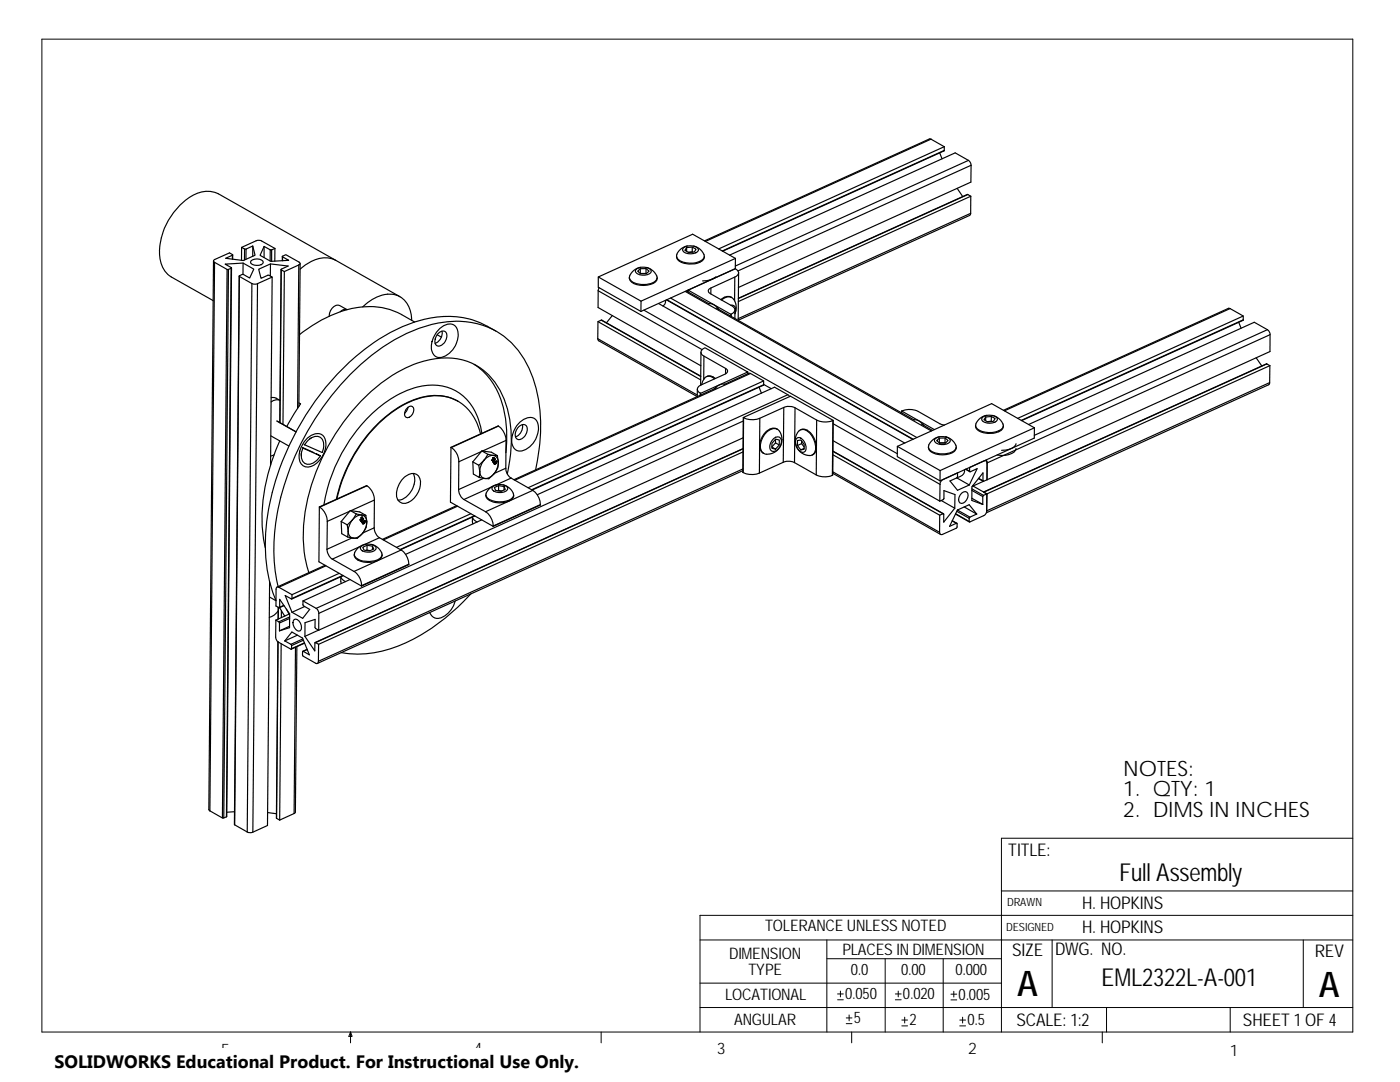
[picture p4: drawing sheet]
<svg xmlns="http://www.w3.org/2000/svg" width="279mm" height="216mm" viewBox="0 0 279 216" stroke-linecap="round" stroke-linejoin="round" font-family="sans-serif">
<g fill="none" stroke="#000" stroke-width=".2">
<path d="M8.4 7.8h261.6v198.1h-261.6zM199.9 177.8h70.1M270 167.3h-70.1v38.6M139.7 187.6h130.3M139.7 196.2h60.2M165 187.6v18.3M165 191.3h34.9M167.2 199.5h1.1M167.2 198.3h1.1M167.7 197.8v1.1M176.7 191.3v14.6M178.7 199.5h1.2"/>
<path d="M178.7 198.3h1.2M179.3 197.8v1.1M188.2 191.3v14.6M189.8 199.5h1.1M189.8 198.4h1.1M190.4 197.8v1.1M210 187.6v13.4M260.1 187.6v13.4M270 182.6h-130.3v23.3M70 205.9l.3 .9h-.7zM70 205.9v2.2M120 205.9v2.2"/>
<path d="M139.7 201h130.3M168.9 204.3h1.1M168.9 203.1h1.1M169.5 202.5v1.2M170 205.9v2.2M180 204.7h1.1M180 203.5h1.1M180.6 203v1.1M191.5 204.7h1.2M191.5 203.5h1.2M192.1 203v1.1M220 205.9v2.2"/>
<path d="M220.8 201v4.9M245.5 201v4.9"/>
</g>
<g fill="none" stroke="#000" stroke-width=".23">
<path d="M185.8 27.8l-45 20.4M185.8 27.8l-.3-.1-44.9 20.4M185.8 27.8l2.6 1.5M187.5 30.5l.5 1.2M188.4 30l-44.3 20.1M188.4 30l-44.2 20.1M188.4 29.3l-45 20.4M188.4 29.3v.7M191 37.6l1.1 1.6M193.1 38.8l-45.7 20.8M193.1 38.8l.6 .4M193.1 38.8l-45.7 20.7"/>
<path d="M193.3 32l-46.6 21.1M193.3 32l.4 .5 .1 .5M193.3 32l-2.7-1.5-45 20.4M193.7 39.2l-46.4 21M193.7 39.2v3.4M193.8 33l-46.5 21.1M193.8 33v3.3l-46.4 21.1M42.6 52.1l-.9 109.4 .2 .3M42.8 52.3l-.9 109.5M42.8 52.3l2.5 1.5M45.3 53.8l-.8 109.4h.2l.9-109.4M45.3 53.8h.3"/>
<path d="M46.1 53.5l-.9 109.5M46.1 53.5v-.1l-1.2-.7 3.6-.2 2.2 1.2-.9 1.8-1.3-.8-.7 .3v.2M46.1 53.5l-.5 .3M46.2 53.5l-1 109.5M46.4 50.9v.8M46.4 50.9v-.1l-.6-.3-3 1.3-.2 .2 .2 .3M47.7 55.1l-.9 109.5 1-109.4M47.8 55.2l2.5 1.4M48.2 49.4v2.5M48.5 52.5v2.3M48.8 49.7h.3M48.8 49.7v2.2"/>
<path d="M49.1 49.7l1.3-.6 .5 1.8-2.3 1.1-3.6-.5 1.4-.6M49.1 49.7v2.1M50.1 52a1.92 1.92 0 0 1 2.4 .1v.3a1.66 1.66 0 0 1-2.4 .1zM50.3 56.6l-1 109.4M50.3 56.6l.4 .1 .7-.1M50.4 49.1v2M51.4 56.6l-.9 109.5-.5 .1-.7-.2M52.7 49.2v2.2M53.9 49.8l.3 .1M53.9 49.8l-1.2-.6-.8 1.7 2.1 1.3 3.6-.3-1.2-.7M53.9 49.8v2.3M54 52.7v2.4"/>
<path d="M54.2 49.9v2.3M54.3 55.3l-.3 37.5M54.9 49.6l-.7 .3M54.9 49.6l-2.8-1.6-.6-.1-3.3 1.5 .6 .3M54.9 49.6l-.1 2.5M56.1 53.8l-.3 30.5M56.1 53.8l.1-.1 1.3-.6-3.5-.4-2.4 1 .5 1.8 1.4-.6 .8 .4-2.9 1.3M56.1 53.8l-.2 30.5M56.1 53.8l.6 .4M56.3 51.2v.8M56.4 51.2v-.1l.6-.3 2.8 1.6 .1 .3-.3 .2M56.4 51.2v.8"/>
<path d="M56.7 54.2l-.2 30.5M59.6 52.9l-2.9 1.3M59.6 52.9l-.2 28.5M59.9 52.6l-.3 28.5M67 52a6.1 6.1 0 0 0-6.7 1.4l-.4 .3M79.8 59.2l-36.2-20.5a5.8 5.8 0 0 0-6.5 1.2 13.3 13.3 0 0 0-5.1 11.8 4.9 4.9 0 0 0 2.2 3.6l8.3 4.7M119.4 58l20.7 11.8M119.4 58v3.4l20.5 11.6M119.4 55.3l8.5 4.8M119.6 57.4l-.2 .6M125.6 55.4v.1a1.96 1.96 0 0 0 2.1 1.4 3.5 3.5 0 0 0 3.4-1v-.5M127 53.7a2.41 2.41 0 0 1 2.9 .1l.1 .3a1.92 1.92 0 0 1-2.8 .5l-.3-.3-.1-.3z"/>
<path d="M127.3 54.1l.5-.5h1.1l.6 .5-.5 .5h-1.2zM127.8 53.6v1h1.1M128.9 53.6v1M128.9 54.6h.1M129 53.4l.8 .3 .5 .3 .6 .8 .2 .6a2.09 2.09 0 0 1-2.2 1.4 3.9 3.9 0 0 1-3-.9l-.3-.5 .3-.8 .9-.9 1-.3M132.8 59.9a1.13 1.13 0 0 1-.5 1.2M133 59.8l49.2 27.9M133.1 59.8l49.1 27.9M133.8 59.5l49.2 27.8M135 51.1a1.2 1.2 0 0 0 .9 1.2 4.2 4.2 0 0 0 4.5-.6l.2-.6M136.4 49.5a2.37 2.37 0 0 1 3 .2v.3a2.15 2.15 0 0 1-3.2 0zM136.7 58.1l49.2 27.9"/>
<path d="M137 58.1l4.5 2.5M137 49.4l1.2-.1 .7 .4-.3 .6-1.1 .1-.8-.4zM137 49.4v.7M137.2 58l.1 .2M137.2 49.1l-1.3 .5-.8 1.2M137.3 57.9l9.4-4.3a.85 .85 0 0 1 .7 .9 .85 .85 0 0 1-.8 .8l-4.7 2.2a.58 .58 0 0 0-.5 .5 .58 .58 0 0 0 .4 .6l4.3 2.4a.86 .86 0 0 1 .6 1 .86 .86 0 0 1-.8 .7zM137.3 57.9v.4M138.2 49.3v.9M138.3 50.3h-.9M138.4 49.1l1.3 .6 .7 .9a.95 .95 0 0 1-.3 1.3 4.2 4.2 0 0 1-4.9-.4l-.1-.7M141.9 57.5v1.2M142.8 55.2a3.8 3.8 0 0 1-2.6 .8"/>
<path d="M144 59.9a1.61 1.61 0 0 1 2.5-.1l.4 1.2v1l-.2 .6M146 59.4a1.76 1.76 0 0 0-2.2 .4M146.6 55.3v4.7M146.8 51.6l-.1 2-18.8 8.5M146.8 51.6l-8.6-4.9-18.8 8.6v2l8.5 4.8M146.8 51.6l-18.9 8.5M193.7 42.6l-46.4 21M193.7 42.6l-.2 .4-46.2 20.9 .1-9.5M54.1 79.4a1.86 1.86 0 0 1 1.8 .5 1.74 1.74 0 0 0-1.8 .3M67.9 62.2l.7-.4h.7l-1.5-.8a1.84 1.84 0 0 0-2.1 2v.1M72.4 61.2a7.8 7.8 0 0 1 5.9-2.5 4.6 4.6 0 0 1 3.8 4.4l.1 .8M82.8 64.3l-2.6-1.5a15.5 15.5 0 0 0-12.1-.7 27.2 27.2 0 0 0-8.3 4.7"/>
<path d="M87.2 66.8l.9 .5M87.3 66.7a1.02 1.02 0 0 1 .9-.6 1.02 1.02 0 0 1 .9 .5 2.08 2.08 0 0 1-1.6 2.5 1 1 0 0 1-.7-1.5zM87.9 65.5a2.44 2.44 0 0 1 2.8-.5 3.6 3.6 0 0 1 0 4.2 3.7 3.7 0 0 1-3.4 2.1 2.76 2.76 0 0 1-.8-3.9l.8-1.4zM88.2 66.1a2.17 2.17 0 0 1-1.4 2.4M94.6 72.7a14.8 14.8 0 0 1 6.4 11.4l.1 2.6-.1 3.6M99 66.1a18.5 18.5 0 0 0-17.8-1.3 43.9 43.9 0 0 0-19.2 16.6 49.8 49.8 0 0 0-9 28.6 27.1 27.1 0 0 0 2.1 9.8l-1.3-.7M119.3 67.6l19.8 11.2M119.3 67.6l.2 .4 19.6 11.1 .1-1.4M119.3 64.2l20.5 11.6M120 63.9l19.8 11.2M120 63.9l-.7 .3v3.4M122.2 63l-1.2 1.4"/>
<path d="M127.9 60.1v2M128.5 61.9l50.6 28.6M131.4 60.6l49.2 27.8M139.8 78.4l-.1 .5M139.8 78.5v.3M139.9 70.3l-.1 6.6M140.1 69.8l.6-.4 8.5 4.8-9.4 4.3a.85 .85 0 0 1-.6-.9 .85 .85 0 0 1 .7-.8l4.8-2.1a.59 .59 0 0 0 .5-.6 .59 .59 0 0 0-.4-.6l-4.3-2.4a.8 .8 0 0 1-.4-1.3zM140.5 71.1l-.1 4.6M141 75.1a1.34 1.34 0 0 1 1.8 .4M141.4 60.6a2.22 2.22 0 0 1 2 1.1M142.6 75.6a1.33 1.33 0 0 0-1.3-.5 1.33 1.33 0 0 0-1 .9l-.3 .8M142.9 61.4l39.6 22.4"/>
<path d="M143.1 77.4l-40.5 18.3M144.7 76.6a2.41 2.41 0 0 0-2.2 1M144.8 73.5v1.1M145.8 60.9a.74 .74 0 0 1 1 .7l-.1 .9M145.9 62.7v.4M146.7 61.8v1.7M149.2 74.2v.4M149.8 74.5h-.3l-5 2.2M149.8 74.5l2.6 1.5v.8M149.8 74.5l-47.1 21.3M151.5 77.3l.5 1.1M152.4 76.8l-46.2 21"/>
<path d="M152.4 76l-47 21.3M152.4 76.8l-46.3 20.9M152.4 76.7l1.5 .9M157.2 78.8l-2.6-1.5-47.4 21.4M157.6 79.1l-.4-.3-94.1 42.6M245.5 61.6l-45.1 20.4M245.5 61.6l-.3-.1-44.9 20.4M245.5 61.6l2.6 1.5v.7M247.2 64.3l.5 1.2M248.1 63.8l-44.3 20.1M248.1 63.8l-44.2 20.1M248.1 63.1l-45 20.4"/>
<path d="M250.7 71.4l1.1 1.6M252.8 72.6l-56.5 25.6 .7 .4M252.8 72.6l.6 .4M252.8 72.6l-56.5 25.6M252.9 65.8l-46.5 21.1M252.9 65.8l.4 .4 .2 .6-56.5 25.6M252.9 65.8l-2.6-1.5-45 20.4M253.4 76.3l-.2 .5-56.4 25.5M253.4 73v3.3l-56.5 25.6M253.4 73l-56.4 25.6M253.5 66.8l-.1 3.3-57.1 25.9-.1-.1M54.1 87l3.6 2"/>
<path d="M54.7 90.8l-.7 .2M55.2 84l3.9 2.2-3.8-2.2M55.8 87.9a37.4 37.4 0 0 0-3.2 19.5l.4 1.9M59.6 80.4l.4 .2-2.8 4.5M60.1 90.5v.5M60.3 89.3l.2 .1M60.4 89.3l2.3 1M60.5 89.4a2.56 2.56 0 0 0 .3 3 2.5 2.5 0 0 0 3.1-1.4M60.5 89.4l3.4 1.6-.8-.4M60.7 88.6l.1 .2M61.3 88.1a2.27 2.27 0 0 1 2.6-.8 2.34 2.34 0 0 1 .4 3l-3.5-1.5zM61.4 87.4a2.1 2.1 0 0 1 3.3-.1 4.6 4.6 0 0 1-3.2 5.9 1.89 1.89 0 0 1-1.8-2.4 5.5 5.5 0 0 1 1.7-3.4z"/>
<path d="M62.2 87.3l-.4 .3M73.2 96.9l-9.5 4.3M73.2 96.9l1 1 .4 1 .1 .9M73.2 96.9l-9.4 4.3M74.7 99.8l-4.7 2.1M74.7 99.8v5.5M80.5 95.4a2.46 2.46 0 0 1 2.6-.7 2.68 2.68 0 0 1 .4 3.4 3.5 3.5 0 0 1-3.1 2.3 1.79 1.79 0 0 1-1.3-2.2 5.2 5.2 0 0 1 1.4-2.8zM81.3 81.4l.7-.4 .3 .1a1.37 1.37 0 0 1 0 1.5 1.37 1.37 0 0 1-1.3 .6 1.27 1.27 0 0 1 .3-1.8zM81.4 81.3l-.2 .7-.4 .5M82.5 94.5a4 4 0 0 1-3.1 5.3M90 89.3h.1M90 89.3l-.1 10.9 8.5 4.8"/>
<path d="M90.1 89.3l.3 .2a3.5 3.5 0 0 1 1.2 2.6M91.4 80.1a10.6 10.6 0 0 0-10.1 .2 28.2 28.2 0 0 0-13.5 16.6l-.7 2.7M91.5 97.7l.4 1.3 .7 .7M91.6 92.1l-.1 5.6M92.6 99.7l4.3 2.4M94.4 92.2l1.1 .6M94.4 92.2l.1 2.4 1.2 .7 .1-1.2M95.5 92.8l.3 1.3M95.7 95.3l1.1 .2M95.8 94.1v.3a1.2 1.2 0 0 0 1 1.1M95.9 86.6a9.1 9.1 0 0 0-8.5-7.6 17.5 17.5 0 0 0-12.1 5.8 30.7 30.7 0 0 0-8.1 14.8M96.1 90.1l-4.5 2"/>
<path d="M96.2 90l-1.8 2.2M96.2 90l1.2 .7M96.2 90l1.9 .2 1.2 .7M96.2 86.5a10.9 10.9 0 0 0-6.2-9 12.2 12.2 0 0 0-10.2 1 30.9 30.9 0 0 0-14.4 18.9l-.8 3.4M96.5 95.4l-5 2.3M96.6 91.8l-.7 1.3-.1 1M96.6 91.8l-1.1 1M97 98.7a1.3 1.3 0 0 0 1.2 1.4 4.4 4.4 0 0 0 4.1-.6l.2-.7M97.4 90.7l1 .2M97.4 90.7l-.8 1.1M98.1 97.2l-5.5 2.5M98.2 97.2a2.17 2.17 0 0 1 3.1 .3 1.78 1.78 0 0 1-2.3 .7l-.7-.4z"/>
<path d="M98.3 92.1h.1M98.3 91.4h.2M98.4 91.3l.1 .1M98.4 92.1l-.1 .1M98.4 90.9l-.9 .2-.9 .7M98.4 90.9a1.29 1.29 0 0 1 1.1 1.3M98.4 90.9h.9M98.4 91.8h.1M98.5 91.3l-.1 .1M98.5 91.8l-.1 .3M98.6 92.3l-.1 .1zM98.6 91.3h.1"/>
<path d="M98.6 94.5l-.9 .8-.9 .2M98.6 92h.1M98.6 94.5l-1 1h-.8M98.6 91.6h.1M98.6 91.3l-.5 .6 .4-.5M98.6 91.3l-.3 .1M98.6 92.5l.1 .1M98.6 92.5h.1M98.7 97.3l.8-.4 1.1 .2 .2 .6-.8 .3-1.1-.1zM98.7 92.6v-.2v.2M98.7 91.7l-.2 .1M98.7 91.7l-.3 .4"/>
<path d="M98.8 92.6h-.1M98.8 91.6l-.1 .4M98.8 91.6a.44 .44 0 0 0-.5 .6l.4-.2M98.8 91.6h-.1M98.8 92.4h.2l-.3 .2M98.8 92.3l.1 .1M98.8 92.4l.2 .1M98.8 92.3h.1M98.9 92.1v.1M98.9 92.2v.2M99 92.1h.1M99 92.5l-.3 .1"/>
<path d="M99.1 92.1l-.2 .1M99.1 92.1l-.2 .3M99.2 92.1l-.2-.1-.2 .4M99.2 92.1l-.2 .4M99.2 92.1l-.1-.1v.1M99.3 90.9l.2 1.3M99.5 92.2l-.3 1.4-.6 .9M99.5 85l-9.4 4.3M99.5 85l-9.5 4.3M99.5 85a3.6 3.6 0 0 1 1.5 2.9M99.5 92.2l-.1 1.1-.8 1.2M99.5 97.9l.7 .1"/>
<path d="M99.5 97.9h-.2M99.5 96.9v1M100.3 96.7l1.2 .6 .8 .9a1.01 1.01 0 0 1-.7 1.6 4.7 4.7 0 0 1-4.3-.4 .85 .85 0 0 1-.2-1.1l.8-1 1.3-.6M100.6 97.1v.7M100.9 93.4l-2.3 1.1M100.9 93.4l.2 1 .5 .6 .4 .4M101 87.9l-4.7 2.1M101 87.9l-.1 5.5M101.2 94.6a24.4 24.4 0 0 0-1.3-16.6 11.9 11.9 0 0 0-13.3-6.4 26.8 26.8 0 0 0-15.1 9 41.6 41.6 0 0 0-10.9 24.8 24.2 24.2 0 0 0 1 8.9M102 95.4l-3 1.4M102 95.4l4.3 2.5M103.4 85.3a1.02 1.02 0 0 1 .9-.6 1.02 1.02 0 0 1 .9 .6 2.09 2.09 0 0 1-1.7 2.4 1.41 1.41 0 0 1-.1-2.4z"/>
<path d="M103.8 84.2a2.54 2.54 0 0 1 3-.6 3.7 3.7 0 0 1 0 4.3 3.6 3.6 0 0 1-3.5 2.1 2.35 2.35 0 0 1-1-3.2 5.5 5.5 0 0 1 1.5-2.6zM104.2 84.7a2.17 2.17 0 0 1-1.3 2.5M106.3 97.9l-9.4 4.2M106.3 97.9a3.5 3.5 0 0 1 1.5 2.8M106.9 93.8a32.3 32.3 0 0 0-1.4-20.5 15.6 15.6 0 0 0-18-8.8 34.9 34.9 0 0 0-17.8 10.4 52.3 52.3 0 0 0-15 34.2l.1 3.8 .7 4.2M148.3 93.9l-84.9 38.5M148.3 93.6l-84.8 38.4M148.3 89.5l-85.4 38.7M148.3 90.2l-84.7 38.4M148.3 89.6l-85.3 38.6M148.3 87.4l-84.7 38.4M148.3 83.3v11"/>
<path d="M148.3 83.3l9.5-4.2 8.5 4.8a4.1 4.1 0 0 1-3.3-.1l-4.3-2.4-1.3-.3-.7 .1-5.1 2.3a4 4 0 0 1-3.3-.2zM148.3 84l-84.7 38.4M148.4 83.4l-.1 10.9M151.6 83.5v10.9l-.9 .2-1.1 .1-1.3-.4M152.8 86.4a2.08 2.08 0 0 1 2.5-.7l.4 .6 .3 .7 .1 .8-.2 .8-.3 .7-.6 .6-.9 .6-.6 .1a1.39 1.39 0 0 1-1.8-1.5 4.3 4.3 0 0 1 1.1-2.7zM154.1 89.2l.7 .4M154.4 87.5a.87 .87 0 0 1 1.1-.3 .87 .87 0 0 1 .4 1.1 1.75 1.75 0 0 1-1.9 1.7 1.68 1.68 0 0 1 .4-2.5zM154.8 88.4l-.7 .8M154.8 87.7v.7M154.8 88.4l.7 .4M154.8 87.6l.7 .2v1l-.7 .8-.7-.1v-1zM155.2 85.7a1.83 1.83 0 0 0-2.5 .6 3.5 3.5 0 0 0-.9 3.6l.6 .6"/>
<path d="M156.3 92.2l1-.2 1.3 .3M156.4 81.3l-.1 10.9-4.7 2.2M158.6 92.3l4.3 2.5M158.7 81.4l-.1 10.9M158.9 87.6l.3-.2a1.82 1.82 0 0 1 1.7 2.2l-.2 .4a.79 .79 0 0 1-1.3-.1 2.31 2.31 0 0 1-.5-2.3zM159.2 87.9l.6-.1 .7 .9v1l-.7 .1-.6-.9zM159.4 86.1a1.33 1.33 0 0 1 2 .2 4.3 4.3 0 0 1 1.3 3.7 1.24 1.24 0 0 1-1.5 .8l-.8-.2-.6-.3-.5-.5-.4-.8-.2-1.5 .3-.8zM159.8 85.8a1.69 1.69 0 0 1 2.1 .8 4 4 0 0 1 .8 3.6l-.6 .6M160 88v.5l.5 .7M160 88.5l-.8 .4M160.5 89.5l-.7 .3M163 83.8l-.1 11"/>
<path d="M166.2 94.4l21.5 12.2M166.2 94.1l21.3 12.1M166.2 83.9l-.1 10.9-1.4 .3h-1l-.8-.3M166.2 90l22.1 12.5M166.2 90.1l22 12.4M166.2 90.7l21.3 12.1M166.2 87.9l21.4 12.1M166.3 83.9l-.2 10.9M166.3 84.6l21.3 12M179.1 89.1l8.5 4.8M179.1 89.1v2l8.5 4.8M180 82a4 4 0 0 1 3.3 .1l4.3 2.5 .9 .2"/>
<path d="M180 82l6.5 3.7M180 82v.4M182.4 83.8a2.28 2.28 0 0 1 2 1.1M183.9 84.6l2.2 1.3M185.3 89.2v.1a1.12 1.12 0 0 0 .9 1.1 4.6 4.6 0 0 0 4.3-.4l.3-.3v-.5M186.7 87.5a2.47 2.47 0 0 1 2.8 .1l.2 .3a1.78 1.78 0 0 1-2.4 .7l-.8-.5v-.3zM186.9 87.9l.6-.5h1.1l.6 .5-.5 .5h-1.2zM187.5 87.2l-1.3 .5-.9 1.1M187.5 87.4v.9M187.6 100l.7-.4 .1-1.7 2.2 .8-.1 2.7M187.6 96.6v3.4M187.6 93.9v2"/>
<path d="M187.8 99.9l2.7 1.5M188.6 88.3l.1 .1M188.6 88.3l-1.1 .1M188.6 87.4v.9M188.7 87.1l1.2 .7 .9 1.1a1.35 1.35 0 0 1-1.4 1.5 4.5 4.5 0 0 1-3.9-.7l-.2-.5 .1-.4M190.9 95.4l-1.3 .6 1.5 1.8 2.3-1M190.9 95.4l.2-.3v-.7l-3 1.4-.4 .4-.1 .4M190.9 95.4l2.5 1.4M191.9 98.4l.7-.3 .3 .1a1.5 1.5 0 0 1-1 2.3 .8 .8 0 0 1-.5-1.2zM192.5 93.7a1.43 1.43 0 0 1-1.5 1.6M192.7 93.6l.8 .5M192.8 93.6l.7 .4"/>
<path d="M193.5 94l.2 .1 1.3-.6-1.6 3.3M194 97.9l2.1 1.2M194 97.5l2.3 1.3M194 99.4l2.1 1.2M194.1 96.9l2.9 1.7M194.2 97h.1M194.2 96.8v.2M194.7 84.9a1.18 1.18 0 0 0 .9 1.2 4.2 4.2 0 0 0 4.5-.6l.2-.6M195.3 95.5l.9 .5-2 1M195.3 95.4l.9 .5M196.1 83.3a2.34 2.34 0 0 1 2.9 .2l.1 .3a2.12 2.12 0 0 1-3.2 0zM196.1 99.1v1.5"/>
<path d="M196.2 95.9v-1.5l-2.2 2.7v2.8l2.1 .7M196.3 98.8l-.2 .3M196.6 91.9h.2M196.7 83.2l1.1-.1 .8 .4-.4 .6-1.1 .1-.7-.4zM196.7 83.2v.7M196.8 91.8l.2 .6M196.9 82.9l-1.3 .6-.8 1.1M197 98.6l-.1 3.3M197 98.6l-.7 .2M197 92.4a.4 .4 0 0 0-.2-.4 .4 .4 0 0 0-.4-.1l-2.9 1.4v.7M197 92.4v3.3M197.8 83.1v1"/>
<path d="M197.9 84.1h-.9M198.1 82.9l.8 .3 .5 .4 .6 .8a.9 .9 0 0 1-.2 1.3 4.4 4.4 0 0 1-4.8-.2l-.2-.3v-.6M202.8 89.5a2.56 2.56 0 0 1-2.8 1.4l-1-.1M202.8 88.5a2.68 2.68 0 0 1-2.9 1.4M206.4 85.4l-18.8 8.5M206.4 85.4l-8.5-4.9-18.8 8.6M206.4 85.4v2l-18.8 8.5M53.8 116.5l.1 .1M53.8 116.1l-.4 48.6-2.9 1.4M55.6 117.2a.36 .36 0 0 0-.4 0 .36 .36 0 0 0-.1 .4v3.3l.6 .4 .1-.1M55.6 117.2l2.7 1.5M58.3 119.4l-.1 .1-1.3-.7 1.4 3.4"/>
<path d="M58.3 118.7v.7M60.5 119.9l2.6 1.5M60.5 119.9v.9l1.3 .8-1.4 1.8-2.1-1.2M63.7 101.2h.1M63.7 101.2l-.1 10.9 8.6 4.8M63.8 101.2l.6 .5a3.7 3.7 0 0 1 .9 2.3M64.9 112.8l-9.6 4.3M65 112.9l-9.4 4.3M65.3 109.6l.4 1.3 .6 .7M65.3 104v5.6M66.3 111.6l4.4 2.4M67.7 114.4l-9.4 4.3"/>
<path d="M68 115.1l.1 1.3M68 115.1a1.43 1.43 0 0 0 1 1M68.1 104.1l1.2 .6M68.1 104.1l.1 2.4 1.2 .7 .1-1.2M68.4 114.8l-10.1 4.6M68.5 114.9l-10.3 4.6M69.3 104.7l.2 1.3M69.4 107.2l1.1 .2M69.5 106v.3a1.23 1.23 0 0 0 1 1.1M69.8 102l-4.5 2M69.9 115.6l-9.4 4.3M69.9 101.9l1.9 .3 1.2 .6"/>
<path d="M69.9 101.9l-1.8 2.2M69.9 101.9l1.2 .7M70.3 107.3l-5 2.3M70.3 103.7l-.7 1.3-.1 1M70.3 103.7l-1 1M70.7 114l.9 1 .4 .9 .2 1M70.7 110.6a1.3 1.3 0 0 0 1.3 1.4 4.2 4.2 0 0 0 4.1-.7l.2-.6M71.1 102.6l1.1 .2M71.1 102.6l-.8 1.1M71.8 109.1l-5.5 2.5M72 109.1a2.33 2.33 0 0 1 3 0l.1 .2a1.78 1.78 0 0 1-2.4 .8l-.7-.4-.1-.3zM72 103.9l.1 .2"/>
<path d="M72 103.9l.1 .1M72.1 103.2h.1M72.1 103.2h.2M72.1 103.2l.1 .1M72.2 116.9h.1M72.2 103.7l-.1 .3M72.2 102.8l-1 .2-.9 .7M72.2 102.8a1.28 1.28 0 0 1 1 1.3M72.2 102.8h.8M72.2 104.3l.1-.1zM72.2 103.2v.1M72.3 104.2h.1"/>
<path d="M72.3 103.2h.1M72.3 103.9h.1M72.3 103.2l-.4 .6 .3-.5M72.3 106.4l-.8 .8-1 .2M72.3 106.4l-1 1h-.8M72.4 103.9l-.3 .2M72.4 109.2l.9-.4 1 .2 .3 .6-.9 .3-1.1-.1zM72.4 103.5l-.2 .2M72.4 103.5h.1M72.5 104.5l-.1-.2v.2M72.5 104.5h-.1M72.5 103.5h-.1"/>
<path d="M72.5 103.5l-.4 .5M72.5 103.5h-.1l-.4 .4M72.5 103.5l-.1 .4M72.5 103.5v-.1v.1M72.6 104.3h.1M72.6 104.2l.1 .1M72.6 104l.1 .1M72.6 104v.2l.1 .1M72.7 104.3l.1 .1M72.7 104.1l-.1 .2M72.7 104.3l-.2 .2M72.7 103.9v.1"/>
<path d="M72.7 103.9l.1 .1M72.8 104.4l-.4 .1M72.9 104l-.2 .1M72.9 104l-.3 .3M72.9 108.6l-1.3 .6-.8 1.1M72.9 103.9l-.3 .1M72.9 103.9l-.1 .5M72.9 103.9l-.1 .1M73 102.8l.2 1.3M73.2 104.1l-.2 1-.7 1.3M73.2 104.1l-.1 1.1-.8 1.2M73.2 109.8h-.1"/>
<path d="M73.2 109.8l.7 .1M73.3 108.8l-.1 1M74.1 108.6l1.2 .6 .7 .8a1.15 1.15 0 0 1-.9 1.8 3.9 3.9 0 0 1-4.3-.9v-.6M74.3 109v.7M74.7 105.3l-2.3 1.1M74.7 105.3l.4 1.3 .6 .7M75.7 107.3l-3 1.4M75.7 107.3l4.4 2.4M80.1 109.7l-9.4 4.3M80.1 109.7a3.5 3.5 0 0 1 1.5 2.9M81.6 112.6l-9.4 4.3M90.8 119.9a4.7 4.7 0 0 1-3.4 3.5 1.69 1.69 0 0 1-1.6-1.2"/>
<path d="M91.1 100.9l-14.8 6.7M91.3 101l-14.8 6.7M94 102.5l-14.9 6.7M94 118.5a38 38 0 0 1-16.9 11.2 19.6 19.6 0 0 1-9 .5M94.7 102.9l-14.8 6.7M94.8 103l-14.9 6.7M95.2 104.2a1.54 1.54 0 0 1-.9-1l.1 1.3M96.1 103.7l-15.2 6.9M96.9 102.1a3.6 3.6 0 0 1 1.5 2.9M98.4 105h.1M107.8 100.7l-9.4 4.3M187.5 102.8v3.4"/>
<path d="M188.2 102.5l-.7 .3M190.5 101.4l-2.2 2.8v-1.6l-.1-.1M190.7 102.6l2.8 1.6M190.7 102.5l2.7 1.6M190.9 104.4l-.8-.5 .9 .5M190.9 104.4l.1 .1v.7l-.1 .2-2.9 1.3a.4 .4 0 0 1-.5-.5M190.9 102l2.5 1.4M191.1 101.8l2.5 1.4M191.1 101.8l-1.6 3.2 1.4-.6M191.1 101.8l2.3-1.1 1.5 1.9M192.4 101.2l2.5 1.4M193.4 103.4v.7"/>
<path d="M193.6 103.2l-.2 .2M194.9 102.6l-1.3 .6M196.9 101.9l-.1 .5-.4 .4-2.9 1.4-.1-.1M196.9 101.9v.1M55.1 123.7l.5 .4M55.1 123.7l-.1 3.4 .2 .7 .3 .3 2.6 1.4 .1-.1M55.5 128.1l-.3 35.2M55.5 121.9a2.96 2.96 0 0 1-1.8 1.3M55.5 121.2v2.3M55.6 121.2l-.1 2.3M55.6 124.1l.2 .2M55.8 124.3v1.6"/>
<path d="M55.8 121.2l1 1.7M55.8 121.2v-1.6l2 2.9v2.7l-2 .7M56.1 128.4l-.3 35.2M56.2 121.9v1.3M56.6 120.8l-.8 .4M56.7 120.8l-.9 .5M56.8 127.9l1.3 .7M56.8 127.9l1.5-1.8 2.1 1.2 1.3 3.4-1.2-.7M57.1 121.5l.6 1M57.8 125l-2 .9M57.8 122.5l-2.7 1.2M57.8 123.4l-2 .9"/>
<path d="M57.8 123.1l-2.2 1M58.1 128.6l.1 .2M58.2 128.8v.6M58.7 123.6a1.43 1.43 0 0 1 1.4 2l-.2 .3a1.43 1.43 0 0 1-1.4-2zM59 129.2l-.3 33.1M59.2 129.1l-.3 33-.2 .2M59.4 126.7l-2.6 1.2M60.5 127.5l-2.4 1.1M60.5 130h-.1l.1 .9 2.6 1.5a.37 .37 0 0 0 .4-.4M60.6 127.7l-2.4 1.1M60.8 128.3l-2.6 1.1M60.8 128.3l-2.7 1.2"/>
<path d="M60.8 121l-2.5 1.2M60.9 127l1.9 2.9v-1.7h.2M61.3 129.6l-.9 .4M61.3 129.6l-.8 .4M63 128.2l.6 .4M63.1 121.4l.3 .3 .2 .7M63.6 125.7l-2.7 1.3M63.6 128.6l-.1 3.4M63.6 125.8l-.7-.6v-1.6l-2 .6v2.8M63.6 122.4v3.4M41.9 161.8l2.5 1.4M45.2 163l-.5 .2"/>
<path d="M46.8 162l-1.5 .1M46.8 164.6l2.5 1.4M53.4 162.1l1.8 .3M55.2 163.3l.6 .3M58.7 162.3l-2.9 1.3"/>
</g>
<path d="M10.9 209.2h104.7v6.7h-104.7z" fill="#fff"/>
<g font-size="7">
<text x="203" y="198.8">A</text>
<text x="263.2" y="198.9">A</text>
</g>
<g font-size="4.9">
<text x="223.4" y="175.7">Full Assembly</text>
<text x="219.8" y="196.7">EML2322L-A-001</text>
</g>
<g font-size="4.2">
<text x="224.1" y="154.7">NOTES:</text>
<text x="224.1" y="158.9">1. QTY: 1</text>
<text x="224.1" y="163.1">2. DIMS IN INCHES</text>
</g>
<text font-size="3.6" x="10.9" y="213">SOLIDWORKS Educational Product. For Instructional Use Only.</text>
<g font-size="3.5">
<text x="201.2" y="170.8">TITLE:</text>
<text x="216" y="181.4">H. HOPKINS</text>
<text x="202" y="190.7">SIZE</text>
<text x="210.6" y="190.6">DWG. NO.</text>
<text x="216" y="186.2">H. HOPKINS</text>
<text x="262.4" y="190.9">REV</text>
<text x="202.8" y="204.7">SCALE: 1:2</text>
<text x="248.1" y="204.7">SHEET 1 OF 4</text>
</g>
<g font-size="3.2">
<text x="152.7" y="185.7">TOLERANCE UNLESS NOTED</text>
<text x="145.5" y="191.5">DIMENSION</text>
<text x="168.1" y="190.5">PLACES IN DIMENSION</text>
<text x="149.4" y="194.6">TYPE</text>
<text x="169.8" y="194.6">0.0</text>
<text x="179.8" y="194.6">0.00</text>
<text x="190.7" y="194.6">0.000</text>
<text x="144.7" y="199.5">LOCATIONAL</text>
<text x="168.7" y="199.4">0.050</text>
<text x="180.2" y="199.4">0.020</text>
<text x="191.3" y="199.5">0.005</text>
<text x="146.5" y="204.6">ANGULAR</text>
<text x="170.4" y="204.2">5</text>
<text x="181.5" y="204.6">2</text>
<text x="193.1" y="204.6">0.5</text>
<text x="44.2" y="210.4">5</text>
<text x="94.6" y="210.3">4</text>
<text x="143" y="210.4">3</text>
<text x="193.2" y="210.4">2</text>
<text x="245.4" y="210.7">1</text>
</g>
<g font-size="2.3">
<text x="200.8" y="185.7">DESIGNED</text>
<text x="201" y="180.9">DRAWN</text>
</g>
</svg>
